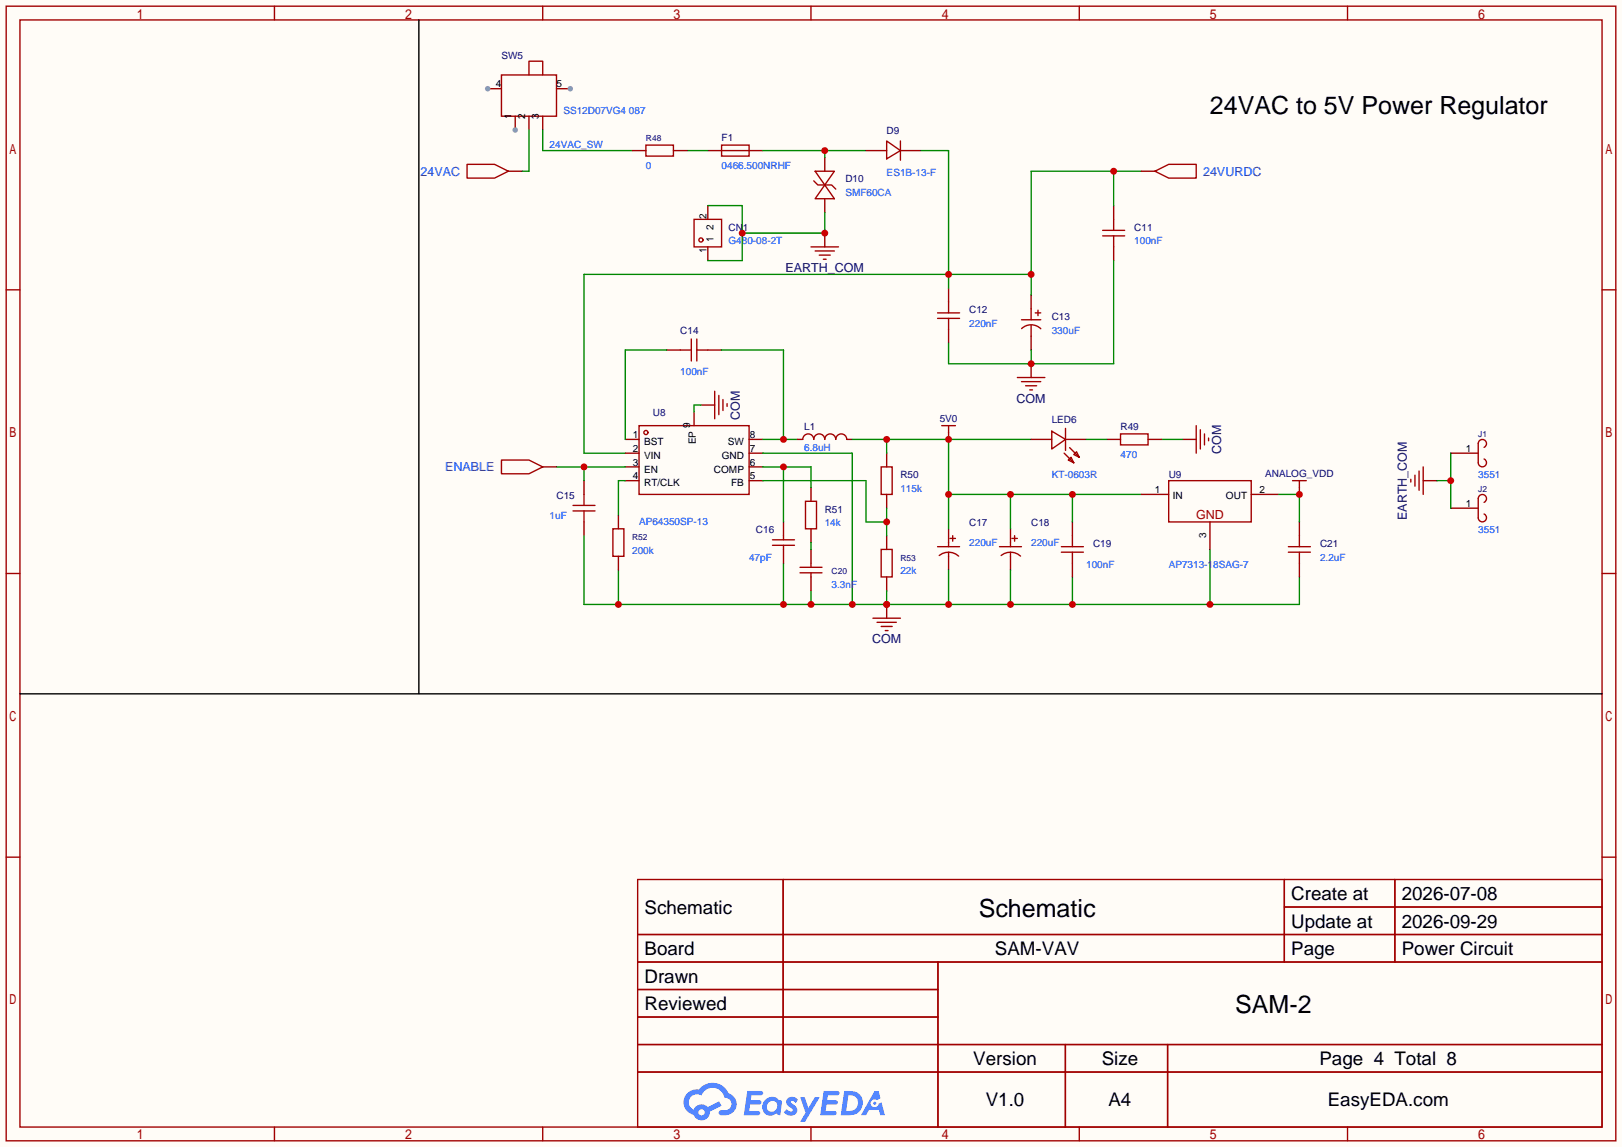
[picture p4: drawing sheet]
<svg xmlns="http://www.w3.org/2000/svg" width="299mm" height="212mm" viewBox="0 0 299 212" stroke-linecap="round" stroke-linejoin="round" font-family="sans-serif">
<path d="M0 0h299.5v211.8h-299.5z" fill="#fffcf7"/>
<g fill="none" stroke="#a10000" stroke-width=".25">
<path d="M1.1 1.1h297.2v209.6h-297.2zM3.7 3.7h292.1v204.5h-292.1zM50.7 1.1v2.6M100.2 1.1v2.6M149.7 1.1v2.6M199.3 1.1v2.6M248.8 1.1v2.6M1.1 53.5h2.6M295.8 53.5h2.5M1.1 105.9h2.6M295.8 105.9h2.5M1.1 158.3h2.6"/>
<path d="M295.8 158.3h2.5M117.7 162.4h178.1v45.8h-178.1zM117.7 172.6h178.1M117.7 177.7h178.1M144.6 162.4v35.6M173.2 177.7v30.5M237.1 162.4v15.3M237.1 167.5h58.7M257.5 162.4v15.3M117.7 182.8h55.5M117.7 192.9h178.1M117.7 187.8h55.5"/>
<path d="M117.7 198h178.1M196.7 192.9v15.3M215.6 192.9v15.3M50.7 208.2v2.5M100.2 208.2v2.5M149.7 208.2v2.5M199.3 208.2v2.5M248.8 208.2v2.5"/>
</g>
<g fill="#5487ff">
<path d="M145.5 202.8a1.3 1.3 0 0 1 1.8 .3l-.4 .6a.54 .54 0 0 0-.9-.2l.1 .2a1.58 1.58 0 0 1 1.1 1.6 1.43 1.43 0 0 1-2.5 .1l.5-.6a.64 .64 0 0 0 .5 .5 .64 .64 0 0 0 .7-.3l-.2-.2a1.6 1.6 0 0 1-1-1.6z"/>
<path d="M147.7 202.7h.9l.7 1.9 1.1-1.9h.9l-2.7 4.5h-.9l1-1.7z"/>
<path d="M138 201.5h1.6a1.31 1.31 0 0 1 1.2 .2 .4 .4 0 0 1-.3 .6h-1.8l-.1 .9h1.6a.4 .4 0 0 1 .4 .4 .4 .4 0 0 1-.4 .4h-1.7l-.2 1.2h.8a1.23 1.23 0 0 1 1.2 .2 .39 .39 0 0 1-.3 .6h-2.7z"/>
<path d="M152.1 201.5h1.6a1.32 1.32 0 0 1 1.3 .2 .39 .39 0 0 1-.4 .6h-1.7l-.2 .9h1.7a.4 .4 0 0 1 .3 .4 .4 .4 0 0 1-.4 .4h-1.7l-.2 1.2h.8a1.23 1.23 0 0 1 1.2 .2 .39 .39 0 0 1-.3 .6h-2.7z"/>
<path d="M161.5 201.5h.7l.4 1.3-.7 .4a.75 .75 0 0 0-1.1 .3 .75 .75 0 0 0 .5 1 .75 .75 0 0 0 .9-.6l.6-.3 .6 2.4h-.9l-.2-1h-1.9l-.5 1h-.9z"/>
<path d="M155.9 201.5l-.7 4.5h1.5a2.27 2.27 0 0 0 2.6-2.3 2.27 2.27 0 0 0-2.7-2.2zM156.6 202.3a1.5 1.5 0 0 1 1.8 1.5 1.5 1.5 0 0 1-1.9 1.4h-.3z"/>
<path d="M141.3 203.1a1.62 1.62 0 0 0-.4 2.1 1.62 1.62 0 0 0 2 .7l.4-.3 .3 .3 .5 .1 .3-2.5-.2-.3h-.4a1.58 1.58 0 0 0-2.5-.1zM141.9 203.6a.99 .99 0 0 1 1.6 .3 .99 .99 0 0 1-.9 1.4 .94 .94 0 0 1-1-.5 .94 .94 0 0 1 .3-1.2z"/>
<path d="M126.9 201.9a2.37 2.37 0 0 0 1.2 4 1.54 1.54 0 0 0 1.7 1 1.54 1.54 0 0 0 1.3-1.6l2.1-1.1-.5-.8-2 1.1a1.57 1.57 0 0 0-2.6 .4 1.5 1.5 0 0 1-.8-2.1 1.5 1.5 0 0 1 2.2-.5 2.23 2.23 0 0 1 2.3-1.4 2.23 2.23 0 0 1 2 1.8 1.16 1.16 0 0 1 1.2 1.1 1.16 1.16 0 0 1-1 1.3h-.7a.47 .47 0 0 0-.6 .3 .47 .47 0 0 0 .4 .6 2.23 2.23 0 0 0 2.3-.7 2.23 2.23 0 0 0 .4-2.3 2.16 2.16 0 0 0-1.3-1.1 3.2 3.2 0 0 0-5.4-.7l-1.2 .1zM129 205.4a.58 .58 0 0 1 1.1 0 .58 .58 0 0 1-1.1 0z"/>
<circle cx="161.5" cy="203.8" r=".28"/>
</g>
<path d="M92.6 13.8h10.1v7.7h-10.1z" fill="none" stroke="#a10000" stroke-width=".25"/>
<path d="M95.1 21.5v2.5" fill="none" stroke="#870000" stroke-width=".25"/>
<circle cx="95.1" cy="24" r=".51" fill="#999"/>
<path d="M90 16.4h2.6M97.7 21.5v2.5M100.2 21.5v2.5" fill="none" stroke="#870000" stroke-width=".25"/>
<circle cx="90" cy="16.4" r=".51" fill="#999"/>
<path d="M102.7 16.4h2.6" fill="none" stroke="#870000" stroke-width=".25"/>
<circle cx="105.3" cy="16.4" r=".51" fill="#999"/>
<path d="M97.7 13.8v-2.5h2.5v2.5M86.2 30.4h5.1l2.6 1.2-2.6 1.3h-5.1zM133.2 26.8h5.1v2h-5.1zM133.2 27.8h5.1M150.2 33.4l.8 .8h2.5l.8 .7M150.5 31.6h3.6l-1.8 2.6zM152.3 34.2l1.8 2.5h-3.6z" fill="none" stroke="#a10000" stroke-width=".25"/>
<path d="M93.9 31.6h2.5M130.7 27.8h2.5M138.3 27.8h2.5M152.3 29.1v2.5M152.3 36.7v2.5" fill="none" stroke="#870000" stroke-width=".25"/>
<path d="M97.7 24v7.6h-1.3M100.2 24v3.8h16.5M126.9 27.8h3.8M140.8 27.8h19.1M152.3 27.8v1.3" fill="none" stroke="#008700" stroke-width=".25"/>
<circle cx="152.3" cy="27.8" r=".63" fill="#c00"/>
<g fill="none" stroke="#870000" stroke-width=".25">
<path d="M159.9 27.8h3.8M166.2 27.8h3.9M205.6 38v2.5M152.3 43.1v2.5M175.1 53.2v2.6M190.4 54.5v2.5M205.6 45.6v2.5M175.1 60.8v2.6M190.4 62.1v2.5M107.8 88.8v2.5M107.8 96.4v2.5M175.1 97.7v2.5"/>
<path d="M186.6 97.7v2.5M175.1 102.7v2.6M186.6 102.7v2.6"/>
</g>
<g fill="none" stroke="#a10000" stroke-width=".25">
<path d="M163.7 26l2.5 1.8-2.5 1.5zM166.2 26v3.6M149.7 45.6h5.1M150.5 46.4h3.6M151.3 47.1h2M152 47.9h.5M173.1 58.8h4.1M173.1 57.8h4.1M175.1 55.8v2M175.1 58.8v2M188.6 59.1h3.6M190.4 57v2.1"/>
<path d="M191.1 57.8h1.1M191.6 57.3v1M203.6 43.6h4M203.6 42.5h4M205.6 40.5v2M205.6 43.6v2M188.6 60.7a2.54 2.54 0 0 1 3.6 0M190.4 60.1v2M105.8 93.3h4.1M105.8 94.4h4.1M107.8 91.3v2M107.8 94.4v2"/>
<path d="M175.4 99.4h1M175.9 98.9v1M186.8 99.4h1M187.3 98.9v1M173.1 101h4.1M173.4 102.6a2.74 2.74 0 0 1 3.6 .1M175.1 100.2v.8M175.1 102v.7M184.5 101h4.1M184.8 102.6a2.74 2.74 0 0 1 3.6 .1M186.6 100.2v.8M186.6 102v.7"/>
</g>
<path d="M170.1 27.8h5v25.4M205.6 31.6v6.4M210.7 31.6h-20.3v22.9M190.4 50.7h-82.6v33h7.6" fill="none" stroke="#008700" stroke-width=".25"/>
<g fill="#c00">
<circle cx="175.1" cy="50.7" r=".63"/>
<circle cx="190.4" cy="50.7" r=".63"/>
<circle cx="205.6" cy="31.6" r=".63"/>
</g>
<g fill="none" stroke="#a10000" stroke-width=".25">
<path d="M213.2 31.6l2.6-1.2h5.1v2.5h-5.1zM118 78.6h20.3v12.7h-20.3zM125.6 64.6h2M127.6 62.6v4.1M128.7 64.6h2M128.7 62.6v4.1"/>
<circle cx="119.3" cy="79.9" r=".38"/>
</g>
<path d="M210.7 31.6h2.5M123.1 64.6h2.5M128.1 76.1v2.5M130.7 64.6h2.5M115.4 81.2h2.6M115.4 83.7h2.6M115.4 86.2h2.6M115.4 88.8h2.6M138.3 81.2h2.5M138.3 83.7h2.5M138.3 86.2h2.5M138.3 88.8h2.5" fill="none" stroke="#870000" stroke-width=".25"/>
<path d="M205.6 48.1v19.1h-30.5v-3.8M123.1 64.6h-7.7v16.6M133.2 64.6h11.5v16.6M190.4 64.6v2.6M140.8 81.2h6.4" fill="none" stroke="#008700" stroke-width=".25"/>
<circle cx="144.7" cy="81.2" r=".63" fill="#c00"/>
<path d="M147.2 81.2h1M156.3 81.2h1.1M163.7 83.7v2.5M163.7 91.3v2.6M163.7 98.9v2.6M163.7 106.6v2.5" fill="none" stroke="#870000" stroke-width=".25"/>
<path d="M148.2 81.1a1.02 1.02 0 0 1 1-1 1.02 1.02 0 0 1 1 1.1 1.02 1.02 0 0 1 1.1-1.1 1.02 1.02 0 0 1 1 1.1 1.02 1.02 0 0 1 1-1.1 1.02 1.02 0 0 1 1 1.1 1.02 1.02 0 0 1 1-1.1 1.02 1.02 0 0 1 1 1.1M162.7 86.2h2v5.1h-2zM162.7 101.5h2v5.1h-2z" fill="none" stroke="#a10000" stroke-width=".25"/>
<path d="M140.8 88.8h19.1v7.6h3.8M163.7 93.9v5" fill="none" stroke="#008700" stroke-width=".25"/>
<circle cx="163.7" cy="96.4" r=".63" fill="#c00"/>
<path d="M107.8 98.9v12.7h132.1v-5M140.8 83.7h16.6v27.9M114.2 105.3v6.3M144.7 104v7.6M149.7 109.1v2.5M163.7 109.1v2.5M175.1 105.3v6.3M186.6 105.3v6.3M198 106.6v5M223.4 101.5v10.1" fill="none" stroke="#008700" stroke-width=".25"/>
<g fill="#c00">
<circle cx="163.7" cy="111.6" r=".63"/>
<circle cx="157.4" cy="111.6" r=".63"/>
<circle cx="149.7" cy="111.6" r=".63"/>
<circle cx="144.7" cy="111.6" r=".63"/>
<circle cx="114.2" cy="111.6" r=".63"/>
<circle cx="175.1" cy="111.6" r=".63"/>
<circle cx="186.6" cy="111.6" r=".63"/>
<circle cx="198" cy="111.6" r=".63"/>
<circle cx="223.4" cy="111.6" r=".63"/>
</g>
<path d="M142.6 99.7h4.1M144.7 98.9v.8M148.7 92.6h2v5.1h-2zM142.6 100.7h4.1M144.7 100.7v.8M147.7 105.8h4.1M147.7 104.8h4.1M149.7 104v.8M149.7 105.8v.8" fill="none" stroke="#a10000" stroke-width=".25"/>
<path d="M144.7 96.4v2.5M149.7 90v2.6M149.7 97.7v2.5M144.7 101.5v2.5M149.7 101.5v2.5M149.7 106.6v2.5" fill="none" stroke="#870000" stroke-width=".25"/>
<path d="M140.8 86.2h8.9v3.8M144.7 86.2v10.2" fill="none" stroke="#008700" stroke-width=".25"/>
<circle cx="144.7" cy="86.2" r=".63" fill="#c00"/>
<path d="M102.7 86.2h12.7M107.8 86.2v2.6M149.7 100.2v1.3" fill="none" stroke="#008700" stroke-width=".25"/>
<path d="M198 96.4v2.5M198 104v2.6" fill="none" stroke="#870000" stroke-width=".25"/>
<path d="M198 98.9v2.1M196 102h4M196 101h4M198 102v2" fill="none" stroke="#a10000" stroke-width=".25"/>
<circle cx="107.8" cy="86.2" r=".63" fill="#c00"/>
<path d="M175.1 79.9v1.3M100.2 86.2h2.5M114.2 95.1v2.6M114.2 102.7v2.6" fill="none" stroke="#870000" stroke-width=".25"/>
<path d="M173.9 78.6h2.5M175.1 78.6v1.3M92.6 85h5.1l2.5 1.2-2.5 1.3h-5.1zM113.2 97.7h2v5h-2z" fill="none" stroke="#a10000" stroke-width=".25"/>
<path d="M115.4 88.8h-1.2v6.3M157.4 81.2h33M163.7 81.2v2.5M175.1 81.2v16.5M175.1 91.3h35.6M186.6 91.3v6.4M198 91.3v5.1" fill="none" stroke="#008700" stroke-width=".25"/>
<path d="M77.3 3.7v124.4M3.7 128.1h292.1" fill="none" stroke="#000" stroke-width=".25"/>
<g fill="#c00">
<circle cx="163.7" cy="81.2" r=".63"/>
<circle cx="175.1" cy="81.2" r=".63"/>
<circle cx="175.1" cy="91.3" r=".63"/>
<circle cx="186.6" cy="91.3" r=".63"/>
<circle cx="198" cy="91.3" r=".63"/>
</g>
<path d="M190.4 67.2v2.5" fill="none" stroke="#870000" stroke-width=".25"/>
<circle cx="190.4" cy="67.2" r=".63" fill="#c00"/>
<path d="M187.8 69.7h5.1M188.6 70.5h3.6M189.4 71.2h2M190.1 72h.5" fill="none" stroke="#a10000" stroke-width=".25"/>
<path d="M163.7 111.6v2.6" fill="none" stroke="#870000" stroke-width=".25"/>
<circle cx="163.7" cy="111.6" r=".63" fill="#c00"/>
<g fill="none" stroke="#a10000" stroke-width=".25">
<path d="M220.9 78.6v5.1M221.6 79.4v3.5M215.8 88.8h15.2v7.6h-15.2zM222.4 80.1v2.1M223.1 80.9v.5M239.9 98.9v2.1M161.2 114.2h5M161.9 114.9h3.6M162.7 115.7h2M163.4 116.5h.6M237.9 101h4M237.9 102h4"/>
<path d="M239.9 102v2"/>
</g>
<path d="M210.7 91.3h5.1M218.3 81.2h2.6M223.4 96.4v5.1M231 91.3h5.1M239.9 90v1.3M239.9 96.4v2.5M239.9 104v2.6" fill="none" stroke="#870000" stroke-width=".25"/>
<path d="M236.1 91.3h3.8v5.1" fill="none" stroke="#008700" stroke-width=".25"/>
<circle cx="239.9" cy="91.3" r=".63" fill="#c00"/>
<path d="M238.6 88.8h2.6M239.9 88.8v1.2M260.5 88.5v.5M261.2 87.8v2M262 87v3.6M262.8 86.2v5.1M274 82.6a.76 .76 0 0 0 .1-1.3 .76 .76 0 0 0-1.2 .6v3.6a.76 .76 0 0 0 1.2 .6 .76 .76 0 0 0-.1-1.3M274 92.8a.76 .76 0 0 0 .1-1.4 .76 .76 0 0 0-1.2 .7v3.5a.76 .76 0 0 0 1.2 .7 .76 .76 0 0 0-.1-1.4" fill="none" stroke="#a10000" stroke-width=".25"/>
<path d="M262.8 88.8h2.5M267.8 83.7h5.1M267.8 93.9h5.1" fill="none" stroke="#870000" stroke-width=".25"/>
<path d="M265.3 88.8h2.5M267.8 83.7v10.2" fill="none" stroke="#008700" stroke-width=".25"/>
<circle cx="267.8" cy="88.8" r=".63" fill="#c00"/>
<path d="M116.7 27.8h2.6M124.3 27.8h2.6M130.7 38v2.5M130.7 45.6v2.5M190.4 81.2h3.8M196.7 81.2h3.8M204.3 81.2h2.6M212 81.2h2.5" fill="none" stroke="#870000" stroke-width=".25"/>
<g fill="none" stroke="#a10000" stroke-width=".25">
<path d="M119.3 26.8h5v2h-5zM128.1 40.5h5.1v5.1h-5.1zM194.2 79.6l2.5 1.6-2.5 1.7zM196.7 79.1v4.1M196.5 83.7l1.7 1.8M197.2 85l.5-.5 .5 1zM197.5 82.7l1.8 1.8M198.2 83.9l.6-.5 .5 1.1zM206.9 80.1h5.1v2.1h-5.1z"/>
<circle cx="129.4" cy="44.3" r=".38"/>
</g>
<path d="M130.7 38h6.3v10.1h-6.3M152.3 39.2v3.9h-15.3M200.5 81.2h3.8M214.5 81.2h3.8" fill="none" stroke="#008700" stroke-width=".25"/>
<g fill="#c00">
<circle cx="137" cy="43.1" r=".63"/>
<circle cx="152.3" cy="43.1" r=".63"/>
</g>
<path d="M129.4 74.8h2.6" fill="none" stroke="#870000" stroke-width=".25"/>
<path d="M132 72.3v5M132.7 73v3.6M133.5 73.8v2M134.2 74.5v.6" fill="none" stroke="#a10000" stroke-width=".25"/>
<path d="M129.4 74.8h-1.3v1.3" fill="none" stroke="#008700" stroke-width=".25"/>
<g font-size="4.6">
<text x="223.4" y="21">24VAC to 5V Power Regulator</text>
<text x="180.7" y="169.4">Schematic</text>
<text x="228.1" y="187.1">SAM-2</text>
</g>
<g font-size="3.5">
<text x="238.4" y="166.2">Create at</text>
<text x="258.8" y="166.2">2026-07-08</text>
<text x="119" y="168.8">Schematic</text>
<text x="238.4" y="171.3">Update at</text>
<text x="258.8" y="171.3">2026-09-29</text>
<text x="119" y="176.4">Board</text>
<text x="183.7" y="176.4">SAM-VAV</text>
<text x="238.4" y="176.4">Page</text>
<text x="258.8" y="176.4">Power Circuit</text>
<text x="119" y="181.5">Drawn</text>
<text x="119" y="186.6">Reviewed</text>
<text x="179.7" y="196.7">Version</text>
<text x="203.4" y="196.7">Size</text>
<text x="243.6" y="196.7">Page 4 Total 8</text>
<text x="182" y="204.3">V1.0</text>
<text x="204.7" y="204.3">A4</text>
<text x="245.1" y="204.3">EasyEDA.com</text>
</g>
<g font-size="2.3" fill="#00f">
<text x="77.6" y="32.4">24VAC</text>
<text x="222.1" y="32.4">24VURDC</text>
<text x="82.2" y="87">ENABLE</text>
</g>
<g font-size="2.3" fill="#000080">
<text x="145" y="50.2">EARTH_COM</text>
<text x="136.6" y="77.5" transform="rotate(-90 136.6 77.5)">COM</text>
<text x="187.7" y="74.3">COM</text>
<text x="225.5" y="83.8" transform="rotate(-90 225.5 83.8)">COM</text>
<text x="259.8" y="96" transform="rotate(-90 259.8 96)">EARTH_COM</text>
<text x="161" y="118.8">COM</text>
</g>
<text font-size="2.3" fill="#a00000" x="220.9" y="95.9">GND</text>
<g font-size="1.8" fill="#000080">
<text x="92.6" y="10.8">SW5</text>
<text x="133.2" y="26.1">F1</text>
<text x="163.7" y="24.8">D9</text>
<text x="156.1" y="33.7">D10</text>
<text x="134.5" y="42.6">CN1</text>
<text x="209.4" y="42.6">C11</text>
<text x="178.9" y="57.8">C12</text>
<text x="194.2" y="59.1">C13</text>
<text x="125.6" y="61.6">C14</text>
<text x="120.5" y="76.9">U8</text>
<text x="173.5" y="77.9">5V0</text>
<text x="148.5" y="79.4">L1</text>
<text x="194.2" y="78.2">LED6</text>
<text x="206.9" y="79.4">R49</text>
<text x="166.2" y="88.3">R50</text>
<text x="215.8" y="88.3">U9</text>
<text x="233.6" y="88.1">ANALOG_VDD</text>
<text x="102.7" y="92.1">C15</text>
<text x="152.3" y="94.7">R51</text>
<text x="139.6" y="98.5">C16</text>
<text x="178.9" y="97.2">C17</text>
<text x="190.4" y="97.2">C18</text>
<text x="201.8" y="101">C19</text>
<text x="243.7" y="101">C21</text>
</g>
<g font-size="1.8">
<text x="91.6" y="16.2">4</text>
<text x="102.7" y="16.2">5</text>
<text x="94.4" y="22" transform="rotate(-90 94.4 22)">1</text>
<text x="96.9" y="22" transform="rotate(-90 96.9 22)">2</text>
<text x="99.5" y="22" transform="rotate(-90 99.5 22)">3</text>
<text x="130.5" y="40.4" transform="rotate(-90 130.5 40.4)">2</text>
<text x="130.5" y="46.7" transform="rotate(-90 130.5 46.7)">1</text>
<text x="131.7" y="44.7" transform="rotate(-90 131.7 44.7)">1</text>
<text x="131.7" y="42.5" transform="rotate(-90 131.7 42.5)">2</text>
<text x="116.8" y="80.9">1</text>
<text x="116.8" y="83.5">2</text>
<text x="118.9" y="82.2">BST</text>
<text x="127.4" y="79.1" transform="rotate(-90 127.4 79.1)">9</text>
<text x="128.4" y="82.1" transform="rotate(-90 128.4 82.1)">EP</text>
<text x="134.4" y="82.2">SW</text>
<text x="138.4" y="83.5">7</text>
<text x="138.4" y="80.9">8</text>
<text x="270.6" y="83.5">1</text>
<text x="116.8" y="86">3</text>
<text x="116.8" y="88.5">4</text>
<text x="118.9" y="84.7">VIN</text>
<text x="118.9" y="87.3">EN</text>
<text x="118.9" y="89.8">RT/CLK</text>
<text x="131.8" y="87.3">COMP</text>
<text x="133.3" y="84.7">GND</text>
<text x="135" y="89.8">FB</text>
<text x="138.4" y="88.5">5</text>
<text x="138.4" y="86">6</text>
<text x="213.2" y="91.1">1</text>
<text x="216.5" y="92.1">IN</text>
<text x="226.4" y="92.1">OUT</text>
<text x="232.5" y="91.1">2</text>
<text x="270.6" y="93.6">1</text>
<text x="222.7" y="99.4" transform="rotate(-90 222.7 99.4)">3</text>
</g>
<g font-size="1.8" fill="#00f">
<text x="104" y="21">SS12D07VG4 087</text>
<text x="101.5" y="27.4">24VAC_SW</text>
<text x="119.3" y="31.2">0</text>
<text x="133.2" y="31.2">0466.500NRHF</text>
<text x="163.7" y="32.4">ES1B-13-F</text>
<text x="156.1" y="36.2">SMF60CA</text>
<text x="134.5" y="45.1">G480-08-2T</text>
<text x="209.4" y="45.1">100nF</text>
<text x="178.9" y="60.4">220nF</text>
<text x="194.2" y="61.6">330uF</text>
<text x="125.6" y="69.3">100nF</text>
<text x="148.5" y="83.2">6.8uH</text>
<text x="194.2" y="88.3">KT-0603R</text>
<text x="206.9" y="84.5">470</text>
<text x="272.9" y="88.3">3551</text>
<text x="101.5" y="95.9">1uF</text>
<text x="166.2" y="90.9">115k</text>
<text x="118" y="96.9">AP64350SP-13</text>
<text x="152.3" y="97.2">14k</text>
<text x="178.9" y="100.8">220uF</text>
<text x="190.4" y="100.8">220uF</text>
<text x="272.9" y="98.5">3551</text>
<text x="116.7" y="102.3">200k</text>
<text x="138.3" y="103.6">47pF</text>
<text x="166.2" y="106.1">22k</text>
<text x="200.5" y="104.8">100nF</text>
<text x="215.8" y="104.8">AP7313-18SAG-7</text>
<text x="243.7" y="103.6">2.2uF</text>
<text x="153.5" y="108.6">3.3nF</text>
</g>
<g font-size="1.6" fill="#000080">
<text x="119.3" y="26.1">R48</text>
<text x="272.9" y="80.7">J1</text>
<text x="272.9" y="90.9">J2</text>
<text x="116.7" y="99.7">R52</text>
<text x="153.5" y="106.1">C20</text>
<text x="166.2" y="103.6">R53</text>
</g>
</svg>
